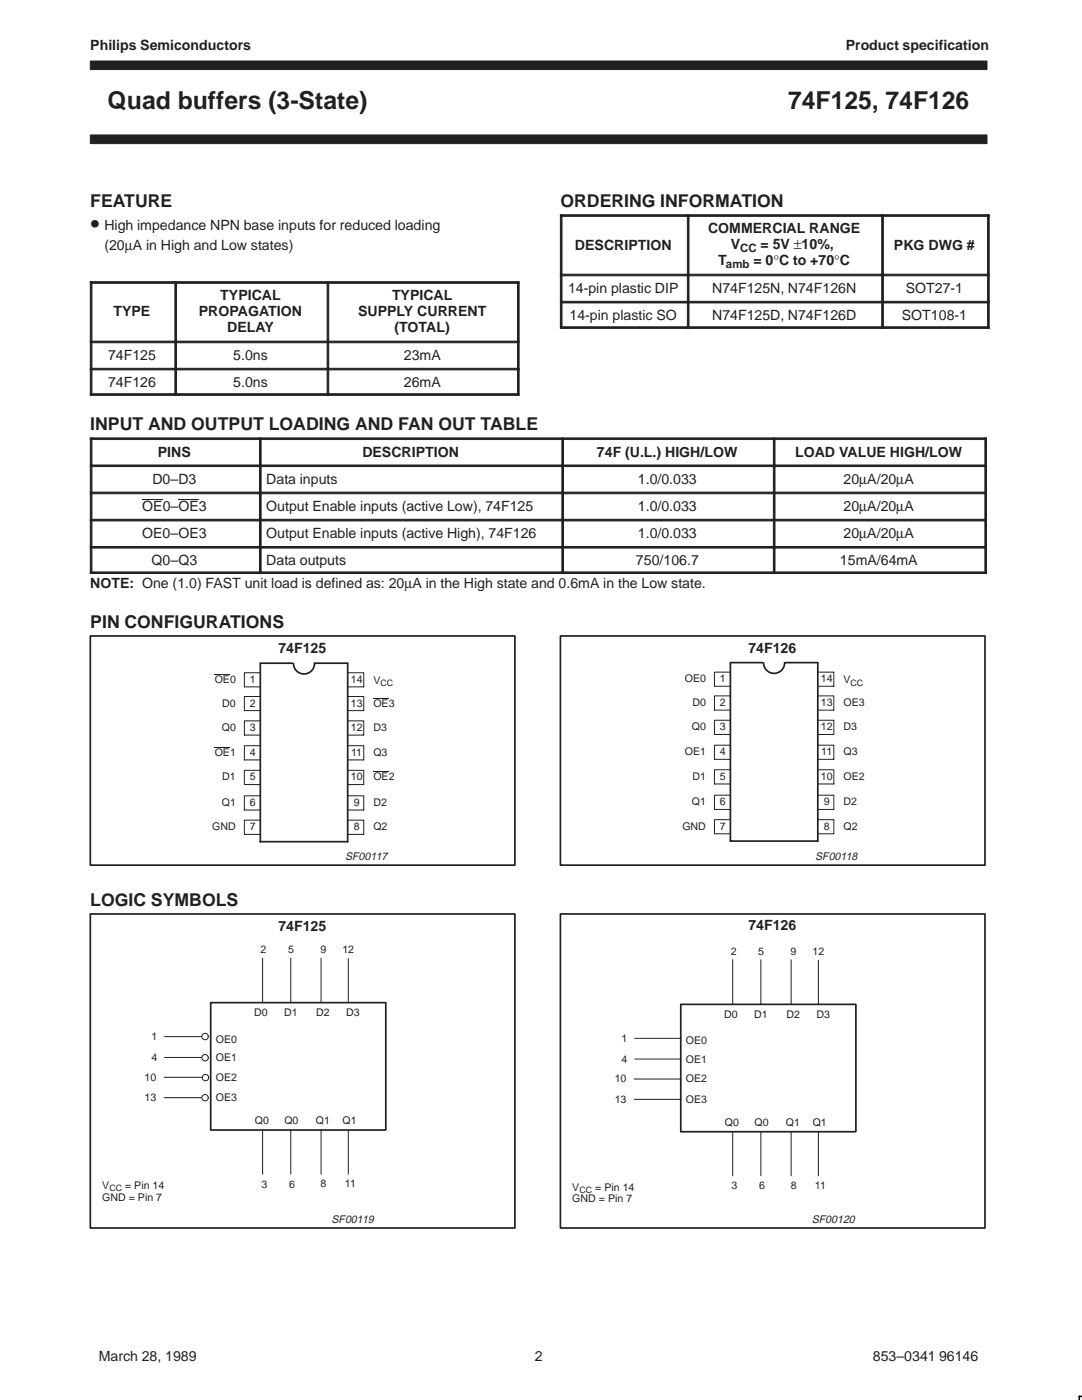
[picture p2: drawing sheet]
<svg xmlns="http://www.w3.org/2000/svg" width="216mm" height="279mm" viewBox="0 0 216 279" stroke-linecap="round" stroke-linejoin="round" font-family="sans-serif">
<g fill="#231f20" stroke="#231f20" stroke-width=".2">
<path d="M18 26.9h178.9v1.8h-178.9z" fill-rule="evenodd"/>
<path d="M18 12.2h178.9v1.7h-178.9z" fill-rule="evenodd"/>
<path d="M18 56.2h.3v11.9h-.3z" fill-rule="evenodd"/>
<path d="M18 56.2h16.9v.3h-16.9z" fill-rule="evenodd"/>
<path d="M34.9 56.2h.3v11.9h-.3z" fill-rule="evenodd"/>
<path d="M34.9 56.2h30.4v.3h-30.4z" fill-rule="evenodd"/>
<path d="M65.3 56.2h.3v11.9h-.3z" fill-rule="evenodd"/>
<path d="M103.3 56.2h.3v11.9h-.3z" fill-rule="evenodd"/>
<path d="M65.3 56.2h38.3v.3h-38.3z" fill-rule="evenodd"/>
<path d="M18 68.1h.3v5.4h-.3z" fill-rule="evenodd"/>
<path d="M18 68.1h16.9v.3h-16.9z" fill-rule="evenodd"/>
<path d="M34.9 68.1h.3v5.4h-.3z" fill-rule="evenodd"/>
<path d="M34.9 68.1h30.4v.3h-30.4z" fill-rule="evenodd"/>
<path d="M65.3 68.1h.3v5.4h-.3z" fill-rule="evenodd"/>
<path d="M103.3 68.1h.3v5.4h-.3z" fill-rule="evenodd"/>
<path d="M65.3 68.1h38.3v.3h-38.3z" fill-rule="evenodd"/>
<path d="M18 73.5h.3v5.4h-.3z" fill-rule="evenodd"/>
<path d="M18 73.5h16.9v.3h-16.9z" fill-rule="evenodd"/>
<path d="M18 78.6h16.9v.3h-16.9z" fill-rule="evenodd"/>
<path d="M34.9 73.5h.3v5.4h-.3z" fill-rule="evenodd"/>
<path d="M34.9 73.5h30.4v.3h-30.4z" fill-rule="evenodd"/>
<path d="M34.9 78.6h30.4v.3h-30.4z" fill-rule="evenodd"/>
<path d="M65.3 73.5h.3v5.4h-.3z" fill-rule="evenodd"/>
<path d="M103.3 73.5h.3v5.4h-.3z" fill-rule="evenodd"/>
<path d="M65.3 73.5h38.3v.3h-38.3z" fill-rule="evenodd"/>
<path d="M65.3 78.6h38.3v.3h-38.3z" fill-rule="evenodd"/>
<path d="M111.8 42.9h.3v11.8h-.3z" fill-rule="evenodd"/>
<path d="M111.8 42.9h25.3v.3h-25.3z" fill-rule="evenodd"/>
<path d="M137.2 42.9h.3v11.8h-.3z" fill-rule="evenodd"/>
<path d="M137.2 42.9h38.7v.3h-38.7z" fill-rule="evenodd"/>
<path d="M175.9 42.9h.4v11.8h-.4z" fill-rule="evenodd"/>
<path d="M197.1 42.9h.3v11.8h-.3z" fill-rule="evenodd"/>
<path d="M175.9 42.9h21.5v.3h-21.5z" fill-rule="evenodd"/>
<path d="M111.8 54.7h.3v5.4h-.3z" fill-rule="evenodd"/>
<path d="M111.8 54.7h25.3v.3h-25.3z" fill-rule="evenodd"/>
<path d="M137.2 54.7h.3v5.4h-.3z" fill-rule="evenodd"/>
<path d="M137.2 54.7h38.7v.3h-38.7z" fill-rule="evenodd"/>
<path d="M175.9 54.7h.4v5.4h-.4z" fill-rule="evenodd"/>
<path d="M197.1 54.7h.3v5.4h-.3z" fill-rule="evenodd"/>
<path d="M175.9 54.7h21.5v.3h-21.5z" fill-rule="evenodd"/>
<path d="M111.8 60.1h.3v5.4h-.3z" fill-rule="evenodd"/>
<path d="M111.8 60.1h25.3v.4h-25.3z" fill-rule="evenodd"/>
<path d="M111.8 65.2h25.3v.3h-25.3z" fill-rule="evenodd"/>
<path d="M137.2 60.1h.3v5.4h-.3z" fill-rule="evenodd"/>
<path d="M137.2 60.1h38.7v.4h-38.7z" fill-rule="evenodd"/>
<path d="M137.2 65.2h38.7v.3h-38.7z" fill-rule="evenodd"/>
<path d="M175.9 60.1h.4v5.4h-.4z" fill-rule="evenodd"/>
<path d="M197.1 60.1h.3v5.4h-.3z" fill-rule="evenodd"/>
<path d="M175.9 60.1h21.5v.4h-21.5z" fill-rule="evenodd"/>
<path d="M175.9 65.2h21.5v.3h-21.5z" fill-rule="evenodd"/>
<path d="M18 87.4h.3v5.4h-.3z" fill-rule="evenodd"/>
<path d="M18 87.4h33.8v.3h-33.8z" fill-rule="evenodd"/>
<path d="M51.8 87.4h.3v5.4h-.3z" fill-rule="evenodd"/>
<path d="M51.8 87.4h60.3v.3h-60.3z" fill-rule="evenodd"/>
<path d="M112.1 87.4h.3v5.4h-.3z" fill-rule="evenodd"/>
<path d="M112.1 87.4h42.2v.3h-42.2z" fill-rule="evenodd"/>
<path d="M154.3 87.4h.3v5.4h-.3z" fill-rule="evenodd"/>
<path d="M196.5 87.4h.3v5.4h-.3z" fill-rule="evenodd"/>
<path d="M154.3 87.4h42.5v.3h-42.5z" fill-rule="evenodd"/>
<path d="M18 92.8h.3v5.4h-.3z" fill-rule="evenodd"/>
<path d="M18 92.8h33.8v.3h-33.8z" fill-rule="evenodd"/>
<path d="M51.8 92.8h.3v5.4h-.3z" fill-rule="evenodd"/>
<path d="M51.8 92.8h60.3v.3h-60.3z" fill-rule="evenodd"/>
<path d="M112.1 92.8h.3v5.4h-.3z" fill-rule="evenodd"/>
<path d="M112.1 92.8h42.2v.3h-42.2z" fill-rule="evenodd"/>
<path d="M154.3 92.8h.3v5.4h-.3z" fill-rule="evenodd"/>
<path d="M196.5 92.8h.3v5.4h-.3z" fill-rule="evenodd"/>
<path d="M154.3 92.8h42.5v.3h-42.5z" fill-rule="evenodd"/>
<path d="M18 98.2h.3v5.4h-.3z" fill-rule="evenodd"/>
<path d="M18 98.2h33.8v.3h-33.8z" fill-rule="evenodd"/>
<path d="M51.8 98.2h.3v5.4h-.3z" fill-rule="evenodd"/>
<path d="M51.8 98.2h60.3v.3h-60.3z" fill-rule="evenodd"/>
<path d="M112.1 98.2h.3v5.4h-.3z" fill-rule="evenodd"/>
<path d="M112.1 98.2h42.2v.3h-42.2z" fill-rule="evenodd"/>
<path d="M154.3 98.2h.3v5.4h-.3z" fill-rule="evenodd"/>
<path d="M196.5 98.2h.3v5.4h-.3z" fill-rule="evenodd"/>
<path d="M154.3 98.2h42.5v.3h-42.5z" fill-rule="evenodd"/>
<path d="M18 103.6h.3v5.4h-.3z" fill-rule="evenodd"/>
<path d="M18 103.6h33.8v.4h-33.8z" fill-rule="evenodd"/>
<path d="M51.8 103.6h.3v5.4h-.3z" fill-rule="evenodd"/>
<path d="M51.8 103.6h60.3v.4h-60.3z" fill-rule="evenodd"/>
<path d="M112.1 103.6h.3v5.4h-.3z" fill-rule="evenodd"/>
<path d="M112.1 103.6h42.2v.4h-42.2z" fill-rule="evenodd"/>
<path d="M154.3 103.6h.3v5.4h-.3z" fill-rule="evenodd"/>
<path d="M196.5 103.6h.3v5.4h-.3z" fill-rule="evenodd"/>
<path d="M154.3 103.6h42.5v.4h-42.5z" fill-rule="evenodd"/>
<path d="M18 109.1h.3v5.4h-.3z" fill-rule="evenodd"/>
<path d="M18 109.1h33.8v.3h-33.8z" fill-rule="evenodd"/>
<path d="M18 114.1h33.8v.4h-33.8z" fill-rule="evenodd"/>
<path d="M51.8 109.1h.3v5.4h-.3z" fill-rule="evenodd"/>
<path d="M51.8 109.1h60.3v.3h-60.3z" fill-rule="evenodd"/>
<path d="M51.8 114.1h60.3v.4h-60.3z" fill-rule="evenodd"/>
<path d="M112.1 109.1h.3v5.4h-.3z" fill-rule="evenodd"/>
<path d="M112.1 109.1h42.2v.3h-42.2z" fill-rule="evenodd"/>
<path d="M112.1 114.1h42.2v.4h-42.2z" fill-rule="evenodd"/>
<path d="M154.3 109.1h.3v5.4h-.3z" fill-rule="evenodd"/>
<path d="M196.5 109.1h.3v5.4h-.3z" fill-rule="evenodd"/>
<path d="M154.3 109.1h42.5v.3h-42.5z" fill-rule="evenodd"/>
<path d="M154.3 114.1h42.5v.4h-42.5z" fill-rule="evenodd"/>
</g>
<g fill="none" stroke="#231f20" stroke-width=".2">
<path d="M28.4 99.7h4.1M35.6 99.7h4.1M42.8 134.6h3.1M51.9 134.3h-3.1v2.8h3.1M51.9 139h-3.1v2.8h3.1M69.4 134.3h3.2v2.8h-3.2M69.4 139h3.2v2.8h-3.2M74.5 139.3h3.1M145.7 134.1h-3.1v2.9h3.1M145.7 138.9h-3.1v2.8h3.1M163.2 134.1h3.2v2.9h-3.2M163.2 138.9h3.2v2.8h-3.2"/>
<path d="M42.8 149.1h3.1M51.9 143.9h-3.1v2.8h3.1M51.9 148.8h-3.1v2.9h3.1M51.9 153.7h-3.1v2.9h3.1M51.9 158.8h-3.1v2.9h3.1M69.4 143.9h3.2v2.8h-3.2M69.4 148.8h3.2v2.9h-3.2M69.4 153.7h3.2v2.9h-3.2M69.4 158.8h3.2v2.9h-3.2M74.5 154.1h3.1M145.7 143.7h-3.1v2.9h3.1M145.7 148.7h-3.1v2.8h3.1"/>
<path d="M145.7 153.6h-3.1v2.9h3.1M145.7 158.7h-3.1v2.8h3.1M163.2 143.7h3.2v2.9h-3.2M163.2 148.7h3.2v2.8h-3.2M163.2 153.6h3.2v2.9h-3.2M163.2 158.7h3.2v2.8h-3.2M51.9 163.7h-3.1v2.8h3.1M69.4 163.7h3.2v2.8h-3.2M145.7 163.6h-3.1v2.8h3.1M163.2 163.6h3.2v2.8h-3.2M58 191.2v8.8M64.1 191.2v8.8"/>
<path d="M32.7 215h8.9M32.7 219.1h8.9M32.8 206.9h8.8M32.8 211h8.8M52.4 225.5v8.8M58 225.5v8.8M64.1 225.5v8.8M69.5 225.5v8.8"/>
</g>
<path d="M18 126.9h84.7v45.8h-84.7zM51.9 132.4v35.6h17.4M51.9 132.4h6.4M58.6 132.4a2.1 2.1 0 0 0 2.1 2.1 2.1 2.1 0 0 0 2.1-2.1M62.8 132.4h6.6M69.4 132.4v35.6M111.8 126.9h84.7v45.8h-84.7zM145.7 132.3v35.6h17.4M145.7 132.2h6.4M152.4 132.3a2.1 2.1 0 0 0 2.1 2.1 2.1 2.1 0 0 0 2.1-2.1M156.6 132.2l6.6 .1v35.6M18 182.4h84.7v62.7h-84.7z" fill="none" stroke="#231f20" stroke-width=".34"/>
<circle cx="40.9" cy="211.1" r=".64" fill="#fff"/>
<circle cx="40.9" cy="211.1" r=".64" fill="none" stroke="#231f20" stroke-width=".2"/>
<circle cx="41" cy="215.1" r=".64" fill="#fff"/>
<g fill="none" stroke="#231f20" stroke-width=".2">
<path d="M52.4 191.2v8.8M69.5 191.3v8.8"/>
<circle cx="41" cy="215.1" r=".64"/>
</g>
<circle cx="40.9" cy="206.9" r=".64" fill="#fff"/>
<circle cx="40.9" cy="206.9" r=".64" fill="none" stroke="#231f20" stroke-width=".2"/>
<circle cx="40.9" cy="219.1" r=".64" fill="#fff"/>
<g fill="none" stroke="#231f20" stroke-width=".2">
<path d="M146.2 191.5v8.9M151.8 191.5v8.9M157.9 191.5v8.9M163.3 191.6v8.8M126.5 215.3h9.4M126.5 219.4h9.4M126.6 207.2h9.2M126.6 211.4h9.2M146.2 225.9v8.8M151.8 225.9v8.8M157.9 225.9v8.8M163.3 225.9v8.8"/>
<circle cx="40.9" cy="219.1" r=".64"/>
</g>
<path d="M111.8 182.4h84.7v62.7h-84.7zM42 200.1h35v25.4h-35zM135.8 200.4h35v25.5h-35z" fill="none" stroke="#231f20" stroke-width=".34"/>
<path d="M215.9 278.7h-.5v.7" fill="none" stroke="#000" stroke-width=".32"/>
<g font-size="4.9" fill="#231f20">
<text x="21.5" y="21.8">Quad buffers (3-State)</text>
<text x="157.3" y="21.8">74F125, 74F126</text>
</g>
<text font-size="4.2" fill="#231f20" x="18" y="46">•</text>
<g font-size="3.5" fill="#231f20">
<text x="18" y="41.2">FEATURE</text>
<text x="111.8" y="41.2">ORDERING INFORMATION</text>
<text x="18" y="85.8">INPUT AND OUTPUT LOADING AND FAN OUT TABLE</text>
<text x="18" y="125.3">PIN CONFIGURATIONS</text>
<text x="18" y="180.8">LOGIC SYMBOLS</text>
</g>
<g font-size="2.8" fill="#231f20">
<text x="18" y="9.9">Philips Semiconductors</text>
<text x="168.8" y="9.9">Product specification</text>
<text x="20.8" y="46">High impedance NPN base inputs for reduced loading</text>
<text x="141.3" y="46.6">COMMERCIAL RANGE</text>
<text x="20.8" y="49.9">(20µA in High and Low states)</text>
<text x="114.7" y="49.8">DESCRIPTION</text>
<text x="143.3" y="52.9">T</text>
<text x="145.8" y="49.7">V</text>
<text x="150.4" y="52.9">= 0°C to +70°C</text>
<text x="151.8" y="49.7">= 5V ±10%,</text>
<text x="178.4" y="49.8">PKG DWG #</text>
<text x="44" y="60">TYPICAL</text>
<text x="78.2" y="60">TYPICAL</text>
<text x="113.3" y="58.5">14-pin plastic DIP</text>
<text x="142.1" y="58.5">N74F125N, N74F126N</text>
<text x="180.7" y="58.5">SOT27-1</text>
<text x="22.6" y="63.2">TYPE</text>
<text x="39.7" y="63.1">PROPAGATION</text>
<text x="71.5" y="63.1">SUPPLY CURRENT</text>
<text x="113.6" y="63.9">14-pin plastic SO</text>
<text x="142.1" y="63.9">N74F125D, N74F126D</text>
<text x="180" y="63.9">SOT108-1</text>
<text x="21.6" y="71.8">74F125</text>
<text x="45.3" y="66.2">DELAY</text>
<text x="46.5" y="71.8">5.0ns</text>
<text x="78.7" y="66.2">(TOTAL)</text>
<text x="80.6" y="71.8">23mA</text>
<text x="21.6" y="77.2">74F126</text>
<text x="46.5" y="77.2">5.0ns</text>
<text x="80.6" y="77.2">26mA</text>
<text x="31.5" y="91.1">PINS</text>
<text x="72.3" y="91.1">DESCRIPTION</text>
<text x="119.1" y="91.1">74F (U.L.) HIGH/LOW</text>
<text x="158.7" y="91.1">LOAD VALUE HIGH/LOW</text>
<text x="28.4" y="102">OE0–OE3</text>
<text x="30.4" y="96.5">D0–D3</text>
<text x="53.1" y="96.5">Data inputs</text>
<text x="53.1" y="102">Output Enable inputs (active Low), 74F125</text>
<text x="127.3" y="96.5">1.0/0.033</text>
<text x="127.3" y="102">1.0/0.033</text>
<text x="168.3" y="96.5">20µA/20µA</text>
<text x="168.3" y="102">20µA/20µA</text>
<text x="28.4" y="107.4">OE0–OE3</text>
<text x="53.1" y="107.4">Output Enable inputs (active High), 74F126</text>
<text x="127.3" y="107.4">1.0/0.033</text>
<text x="168.3" y="107.4">20µA/20µA</text>
<text x="30.3" y="112.8">Q0–Q3</text>
<text x="53.1" y="112.8">Data outputs</text>
<text x="126.9" y="112.8">750/106.7</text>
<text x="167.6" y="112.8">15mA/64mA</text>
<text x="18" y="117.4">NOTE: One (1.0) FAST unit load is defined as: 20µA in the High state and 0.6mA in the Low state.</text>
<text x="55.5" y="130.4">74F125</text>
<text x="149.3" y="130.2">74F126</text>
<text x="55.5" y="185.9">74F125</text>
<text x="149.3" y="185.5">74F126</text>
<text x="19.7" y="271.7">March 28, 1989</text>
<text x="106.7" y="271.6">2</text>
<text x="174.2" y="271.7">853–0341 96146</text>
</g>
<g font-size="2.3" fill="#231f20">
<text x="144.9" y="53.5">amb</text>
<text x="147.7" y="50.3">CC</text>
</g>
<g font-size="2.2" fill="#231f20">
<text x="68.9" y="171.6">SF00117</text>
<text x="162.7" y="171.6">SF00118</text>
<text x="66.1" y="244">SF00119</text>
<text x="162" y="244">SF00120</text>
</g>
<g font-size="2.1" fill="#231f20">
<text x="42.8" y="136.3">OE0</text>
<text x="49.8" y="136.3">1</text>
<text x="70" y="136.3">14</text>
<text x="74.5" y="136.5">V</text>
<text x="136.6" y="136.1">OE0</text>
<text x="143.6" y="136.1">1</text>
<text x="163.8" y="136.1">14</text>
<text x="168.3" y="136.4">V</text>
<text x="44.4" y="141">D0</text>
<text x="49.8" y="141">2</text>
<text x="70" y="141">13</text>
<text x="74.5" y="141">OE3</text>
<text x="138.2" y="140.9">D0</text>
<text x="143.6" y="140.9">2</text>
<text x="163.8" y="140.9">13</text>
<text x="168.3" y="140.9">OE3</text>
<text x="44.3" y="145.9">Q0</text>
<text x="49.8" y="145.9">3</text>
<text x="70" y="145.9">12</text>
<text x="74.5" y="145.9">D3</text>
<text x="138.1" y="145.7">Q0</text>
<text x="143.6" y="145.7">3</text>
<text x="163.8" y="145.7">12</text>
<text x="168.3" y="145.7">D3</text>
<text x="42.8" y="150.8">OE1</text>
<text x="44.4" y="155.7">D1</text>
<text x="49.8" y="155.7">5</text>
<text x="49.8" y="150.8">4</text>
<text x="70" y="155.7">10</text>
<text x="70.1" y="150.8">11</text>
<text x="74.5" y="155.7">OE2</text>
<text x="74.5" y="150.8">Q3</text>
<text x="136.6" y="150.7">OE1</text>
<text x="138.2" y="155.6">D1</text>
<text x="143.6" y="155.6">5</text>
<text x="143.6" y="150.7">4</text>
<text x="163.8" y="155.6">10</text>
<text x="163.9" y="150.7">11</text>
<text x="168.3" y="155.6">OE2</text>
<text x="168.3" y="150.7">Q3</text>
<text x="44.3" y="160.8">Q1</text>
<text x="49.8" y="160.8">6</text>
<text x="70.6" y="160.8">9</text>
<text x="74.5" y="160.8">D2</text>
<text x="138.1" y="160.7">Q1</text>
<text x="143.6" y="160.7">6</text>
<text x="164.4" y="160.7">9</text>
<text x="168.3" y="160.7">D2</text>
<text x="42.4" y="165.7">GND</text>
<text x="49.8" y="165.7">7</text>
<text x="70.6" y="165.7">8</text>
<text x="74.5" y="165.7">Q2</text>
<text x="136.2" y="165.6">GND</text>
<text x="143.6" y="165.6">7</text>
<text x="164.4" y="165.6">8</text>
<text x="168.3" y="165.6">Q2</text>
<text x="52" y="190.2">2</text>
<text x="57.5" y="190.2">5</text>
<text x="63.9" y="190.2">9</text>
<text x="68.3" y="190.2">12</text>
<text x="145.8" y="190.5">2</text>
<text x="151.3" y="190.5">5</text>
<text x="157.7" y="190.5">9</text>
<text x="162.1" y="190.5">12</text>
<text x="50.7" y="202.7">D0</text>
<text x="56.7" y="202.7">D1</text>
<text x="63.1" y="202.7">D2</text>
<text x="69.1" y="202.7">D3</text>
<text x="144.5" y="203.1">D0</text>
<text x="150.5" y="203.1">D1</text>
<text x="156.9" y="203.1">D2</text>
<text x="162.9" y="203.1">D3</text>
<text x="30.2" y="207.6">1</text>
<text x="43.1" y="208.1">OE0</text>
<text x="124" y="207.9">1</text>
<text x="136.9" y="208.4">OE0</text>
<text x="28.9" y="215.7">10</text>
<text x="30.2" y="211.7">4</text>
<text x="43.1" y="211.7">OE1</text>
<text x="43.1" y="215.7">OE2</text>
<text x="124" y="212.1">4</text>
<text x="136.9" y="212.1">OE1</text>
<text x="28.9" y="219.7">13</text>
<text x="43.1" y="219.7">OE3</text>
<text x="122.7" y="216">10</text>
<text x="122.7" y="220.1">13</text>
<text x="136.9" y="216">OE2</text>
<text x="136.9" y="220.1">OE3</text>
<text x="50.9" y="224.4">Q0</text>
<text x="56.7" y="224.4">Q0</text>
<text x="63" y="224.3">Q1</text>
<text x="68.4" y="224.3">Q1</text>
<text x="144.7" y="224.7">Q0</text>
<text x="150.5" y="224.7">Q0</text>
<text x="156.8" y="224.7">Q1</text>
<text x="162.2" y="224.7">Q1</text>
<text x="20.4" y="237.3">V</text>
<text x="20.4" y="239.6">GND = Pin 7</text>
<text x="25" y="237.3">= Pin 14</text>
<text x="52.2" y="237">3</text>
<text x="57.7" y="237">6</text>
<text x="64" y="236.9">8</text>
<text x="68.8" y="236.9">11</text>
<text x="114.2" y="240">GND = Pin 7</text>
<text x="114.2" y="237.6">V</text>
<text x="118.8" y="237.6">= Pin 14</text>
<text x="146" y="237.4">3</text>
<text x="151.5" y="237.4">6</text>
<text x="157.8" y="237.3">8</text>
<text x="162.6" y="237.3">11</text>
</g>
<g font-size="1.8" fill="#231f20">
<text x="75.9" y="136.9">CC</text>
<text x="169.7" y="136.8">CC</text>
<text x="21.8" y="237.7">CC</text>
<text x="115.6" y="238.1">CC</text>
</g>
</svg>
